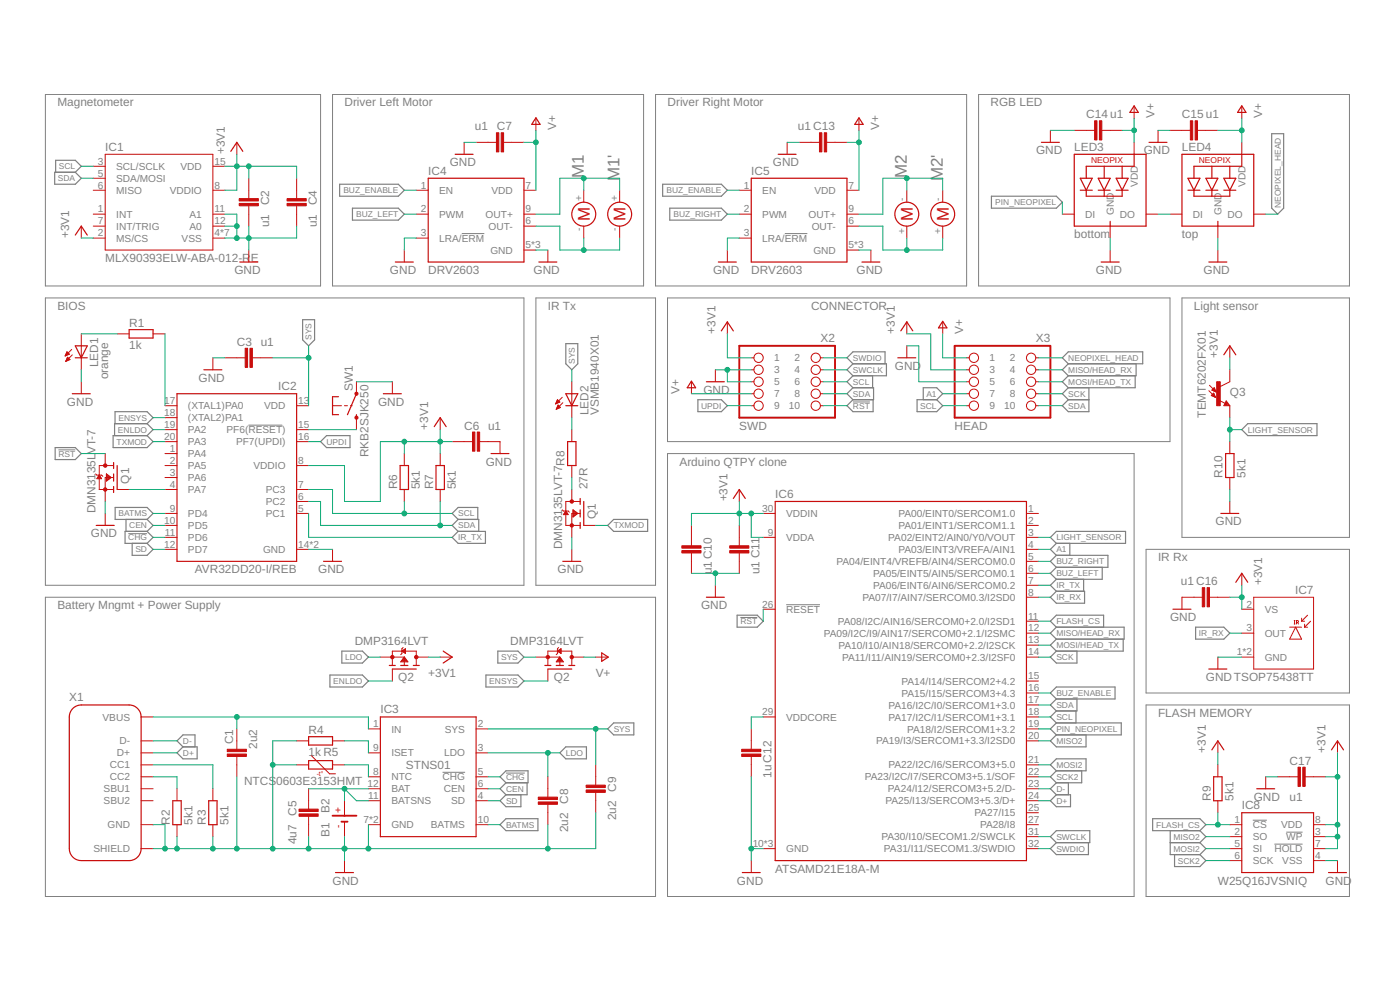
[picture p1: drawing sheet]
<svg xmlns="http://www.w3.org/2000/svg" width="1189mm" height="841mm" viewBox="0 0 1189 841" stroke-linecap="round" stroke-linejoin="round" font-family="sans-serif">
<g fill="none" stroke="#808080" stroke-width=".85">
<path d="M39 80h233v163h-233zM282 80h265v163h-265zM557 80h264v163h-264zM831 80h315v163h-315zM39 253h406v244h-406zM455 253h102v244h-102zM567 253h427v122h-427zM1004 253h142v203h-142zM724 341h15M50 382h14M567 385h396v376h-396zM109 453h16"/>
<path d="M973 466h173v122h-173zM39 507h518v254h-518zM629 524h14M973 598h173v163h-173zM430 656h16"/>
</g>
<path d="M392 198h19M666 198h20M211 361h29M668 513h28M376 655h19M1064 696h12M1082 716h24M1092 706h14" fill="none" stroke="#808080" stroke-width=".85" stroke-linecap="butt"/>
<g fill="none" stroke="#808080" stroke-width="1">
<path d="M1080 113h10v64l-5 5-5-5zM46 146h18l5 5-5 5h-18zM47 146v-10h17l5 5-5 5M288 156h50l5 5-5 6h-50zM563 156h50l5 5-5 6h-50zM299 177h39l5 5-5 5h-39zM569 177h44l5 5-5 5h-44zM842 167h55l5 5-5 5h-55zM257 271h10v17l-5 5-5-5zM480 292h11v17l-5 5-6-5zM907 299h63v10h-63l-5-5zM724 319l-5 5 5 5"/>
<path d="M724 309h29v10h-29M724 309l-5 5 5 5M724 309l-5-5 5-5h28v10M741 319v10M907 309l-5 5 5 5M907 319l-5 5 5 5M964 319v10h-57M965 309v10h-58M593 339h20l5 5-5 5h-20zM724 339l-5 5 5 5h17v-10M724 329h18v10h-18M724 329l-5 5 5 5"/>
<path d="M779 339h16l6 5-6 5h-16zM784 339v-10h11l6 5-6 5M907 339h18M907 329l-5 5 5 5M925 329v20h-18l-5-5 5-5M98 360v-11h27l5 5-5 6M125 360h-28v10M125 360l5 5-5 5M47 380h17l5 5-5 5h-17zM96 370h29l5 5-5 5h-29zM272 375l5-5h20v10h-20zM1055 365l5-5h58v10h-58z"/>
<path d="M98 431h27l5 5-5 5h-27zM107 441v10M125 451h-19v10h19M125 451l5 5-5 5M125 441l5 5-5 5M384 456l5-5h23v10h-23zM389 441h18v10M389 441l-5-5 5-5h17v10M389 441l-5 5 5 5M516 446l5-5h29v10h-29zM892 456l5-5h59v10h-59zM112 461v10h13l5-5-5-5"/>
<path d="M897 471h44v10h-44M897 471l-5 5 5 5M897 461l-5 5 5 5M908 461v10M897 492l-5 5 5 5M897 481l-5 6 5 5M920 492v10M936 481v11h-39M892 507l5-5h24v10h-24zM626 522h17l5 5-5 5h-17zM897 532h58v10h-58M897 532l-5-5 5-5h40v10"/>
<path d="M897 532l-5 5 5 5M1015 532h24l5 5-5 5h-24zM290 553h18l5 5-5 5h-18zM423 553h17l5 5-5 5h-17zM897 553l-5 5 5 5h18v-10M897 542l-5 5 5 6M954 542v11h-57M280 573h28l5 5-5 5h-28zM413 573h27l5 5-5 5h-27zM892 588l5-5h50v10h-50zM897 593l-5 5 5 5M915 593v10h-18"/>
<path d="M516 619l5-5h17v10h-17zM897 614h55v10h-55M897 603l-5 5 5 6M897 614l-5 5 5 5M914 603v11M155 634l-5-5 5-5h11v10M155 634h12v10h-12l-5-5zM475 639l5-5h18v10h-18zM897 624l-5 5 5 5h25v-10M425 659l5-5h18v10h-18zM892 649l5-5h25v10h-25zM897 654l-5 5 5 5"/>
<path d="M919 654v10h-22M430 674l-5 6 5 5h12v-11M430 664l-5 5 5 5M448 664v10h-18M897 674h12v11h-12l-5-5zM897 664l-5 5 5 5M907 664v10M425 700l5-5h27v10h-27zM979 695h40l5 5-5 5h-40zM892 710l5-5h28v10h-28zM897 715l-5 5 5 5h27v-10M994 715h25"/>
<path d="M994 705v20h25M1019 715l5 5-5 5M1019 705l5 5-5 5M997 725v10h22l5-5-5-5"/>
</g>
<g fill="none" stroke="#c90d0c" stroke-width=".85">
<path d="M963 90v10M1055 90v10M455 100v11M729 100v11M892 111v10M912 111h18M936 111h17M983 111v10M994 111h17M1017 111h17M89 131h92v81h-92zM201 121v10"/>
<path d="M394 121v10M404 121h18M428 121h17M668 121v10M679 121h17M702 121h17M963 121v10M1055 121v10M79 141h10M79 151h10M181 141h10M211 151v18"/>
<path d="M252 151v18M79 161h10M181 161h10M211 175v17M252 175v17M353 161h11M445 161h10M496 161v11M526 161v11M628 161h10M719 161h10M770 161v11"/>
<path d="M801 161v11M69 192v10M79 182h10M79 192h10M181 182h10M181 192h10M353 182h11M445 182h10M445 192h10M496 192v10M526 192v10M628 182h10"/>
<path d="M719 182h10M719 192h10M770 192v10M801 192v10M902 182h10M943 192v10M973 182h10M994 182h10M1034 192v10M1065 182h10M79 202h10M181 202h10"/>
<path d="M211 212v10M343 212v10M353 202h11M445 212h10M465 212v10M618 212v10M628 202h10M719 212h10M740 212v10M943 212v10M1034 212v10M618 273v10"/>
<path d="M770 273v10M801 273v10M56 300h2M56 299h2M57 299h.1M61 297l-6 5M69 283v31M100 283h10M130 283h10M770 293v11M1044 293v11M55 302h1"/>
<path d="M56 301h2M56 301h3M56 306h1M56 306h2M56 305h3M57 305h2M57 304h1M57 303h1M57 303l2 2-3 2zM59 301l-2-2-2 3M59 301l-4 1M61 301l-5 6"/>
<path d="M181 304v10M191 304h17M214 304h18M607 314v10M638 304h2M638 314h2M697 304h2M697 314h2M821 304h2M821 314h2M880 304h2M880 314h2"/>
<path d="M1044 314v10l-8 4M69 324v10M303 324v10M333 324v10M473 340h1M473 339h.1M473 339l-1 4M473 339l2 2-3 2M477 337l-5 6M486 324v30M587 324v10M638 334h2"/>
<path d="M638 324h2M697 334h2M697 324h2M821 334h2M821 324h2M880 334h2M880 324h2M1027 332l5 5M1027 327l6 6M1029 336l2-2 1 3zM1029 336h3M1029 335h2"/>
<path d="M1029 331l2-2 2 4zM1029 331h3M1030 331h2M1030 335h1M1030 330h2M1030 334h1M1030 336h2M1031 332h1M1031 329h.1M1032 337h.1M1032 332h1M1035 340l5 2"/>
<path d="M140 344h10M140 354h10M252 344h10M282 344h8M293 344h2M298 344h1M303 354v11M374 354v11M472 343h.1M472 342h1M472 342h3M473 341h2"/>
<path d="M473 347h1M473 340h2M473 346h2M473 346h3M473 345h2M474 344h1M474 344h.1M474 344l2 2-4 1zM478 342l-6 5M638 344h2M697 344h2M821 344h2"/>
<path d="M880 344h2M1041 340l3 4h-5zM1044 344v10M140 365h10M140 375h10M252 365h10M252 375h10M384 375h17M407 375h18v10M486 365v10M1044 375v10M89 385v10"/>
<path d="M96 395h-12v20h12M140 395h10M140 385h10M252 395h10M343 385v10M374 385v10M486 395v10M81 402l1 1h4l1 1M83 406h3M83 405h3M83 405h2M84 404h1"/>
<path d="M84 403h.1M84 403l2 3h-4zM90 406h3M90 406h4M90 405h4M90 405h3M90 404h3M90 403h2M90 402l4 3-4 3zM90 408h1M90 407h2M90 403h1"/>
<path d="M90 402h.1M96 405h-7v21M100 415h10M140 405h10M140 415h10M252 415h10M343 415v11M374 415v11M486 415v11M628 415v11M1044 405v10M89 436v10"/>
<path d="M140 436h10M252 436h10M252 426h10M477 433l1 1h5l1 1M479 436h3M480 435h1M480 434h1M480 434l3 3h-5zM487 436h3M487 436h4M487 435h3M487 435h2"/>
<path d="M487 434h1M487 433l4 3-4 3zM487 439h.1M487 438h1M487 437h1M487 437h2M487 433h1M487 433h.1M493 436h-7v20M493 426h-13v20h13M648 436h10M872 436h10"/>
<path d="M1044 426v10M140 456h10M140 446h10M496 446h10M587 446v17M628 446v17M648 456h10M872 456h10M872 446h10M140 466h10M252 466h10M282 466v10"/>
<path d="M486 466v10M587 469v18M628 469v18M872 466h10M872 476h10M607 497v10M872 497h10M872 487h10M1055 487v10M648 517h10M872 507h10M1021 507h-17v10"/>
<path d="M1027 507h17M1055 517h10M1065 507h50v61h-50zM872 537h10M872 527h10M1055 537h10M1095 532h10M1099 530h1M1099 527h1M1099 527v3M1100 532l5 10h-10zM1101 528h1v-1h-1v3"/>
<path d="M1102 528l1 2M1105 527h3M1105 525v2M1108 532h2M1108 530v2M1110 522l-5 5M1113 527l-5 5M323 558h20M341 553l3-2v4zM341 552h3M342 560h3M342 559h3"/>
<path d="M342 553h2M342 550l-1 1v4l-1 1M342 552h2M342 559h2M343 558h1M343 554h1M343 551h1M343 558v7M343 558l3 4h-6zM344 554h.1M344 551h.1M353 558h11"/>
<path d="M374 558h10M455 558h20M473 553l3-2v4zM473 552h3M474 560h3M474 559h3M474 553h2M474 552h2M474 550l-1 1v4l-1 1M475 559h1M475 558h1M475 554h1"/>
<path d="M475 551h1M475 558l3 4h-6zM475 558v7M476 554h.1M476 551h.1M486 558h10M506 558h10M872 558h10M872 547h10M1034 558v10M1055 558h10M333 565v-12h20v12"/>
<path d="M333 568v10M341 561h5M465 565v-12h21v12M465 568v10M473 561h5M872 578h10M872 598h10M872 588h10M120 608h10M201 619v17M313 619h10M404 619h10"/>
<path d="M638 619v17M648 608h10M872 619h10M872 608h10M120 639h10M120 629h10M252 629h10M282 629h11M313 639h10M404 639h10M872 629h10M1034 629v10"/>
<path d="M1136 629v10M120 659h10M120 649h10M201 642v17M252 649h10M265 641l15 16h5M282 649h11M313 659h10M404 659h10M465 659v18M506 649v17M638 642v17"/>
<path d="M872 659h10M872 649h10M1034 649v10M1075 659v10M1085 659h17M1108 659h18M120 680h10M120 669h10M150 669v11M181 669v11M262 669v18M293 680v12"/>
<path d="M313 680h10M313 669h10M404 680h10M404 669h10M506 672v18M872 680h10M872 669h10M1034 680v10M120 700h10M150 700v10M181 700v10M262 693v17"/>
<path d="M293 698v12M313 700h10M404 700h10M465 683v17M872 700h10M872 690h10M1044 700h11M1115 700h11M872 710h10M1044 710h11M1115 710h11M120 720h10"/>
<path d="M293 730v11M638 730v11M648 720h10M872 720h10M1044 720h11M1044 730h11M1115 720h11M1115 730h11M1136 730v11"/>
<circle cx="644" cy="314" r="4"/>
<circle cx="644" cy="304" r="4"/>
<circle cx="693" cy="304" r="4"/>
<circle cx="693" cy="314" r="4"/>
<circle cx="827" cy="304" r="4"/>
<circle cx="827" cy="314" r="4"/>
<circle cx="876" cy="304" r="4"/>
<circle cx="876" cy="314" r="4"/>
<circle cx="644" cy="334" r="4"/>
<circle cx="644" cy="324" r="4"/>
<circle cx="693" cy="334" r="4"/>
<circle cx="693" cy="324" r="4"/>
<circle cx="827" cy="334" r="4"/>
<circle cx="827" cy="324" r="4"/>
<circle cx="876" cy="324" r="4"/>
<circle cx="876" cy="334" r="4"/>
<circle cx="644" cy="344" r="4"/>
<circle cx="693" cy="344" r="4"/>
<circle cx="827" cy="344" r="4"/>
<circle cx="876" cy="344" r="4"/>
</g>
<g fill="none" stroke="#c90d0c" stroke-width="1">
<path d="M455 100l4 6h-7zM729 100l4 6h-7zM963 90l4 5h-7zM1055 90l3 5h-7zM196 128l5-7 5 7M387 131h15M661 131h15M884 121h16M912 131h61v61h-61zM963 131v10h-41v10M976 121h15M1004 131h61v61h-61z"/>
<path d="M1055 131v10h-41v10M364 151h81v71h-81zM638 151h81v71h-81zM917 151h11l-6 10zM933 151h10l-5 10zM938 141v10M948 151h10l-5 10zM953 141v10M1009 151h10l-5 10zM1024 151h10l-5 10zM1029 141v10M1039 151h10l-5 10z"/>
<path d="M1044 141v10M917 161h11M922 161v6h31v-6M933 161h10M938 161v6M948 161h10M1009 161h10M1014 161v6h30v-6M1024 161h10M1029 161v6M1039 161h10M64 200l5-8 5 8"/>
<path d="M943 188v4M1034 188v4M204 222h15M336 222h15M458 222h15M610 222h15M732 222h15M935 222h15M1027 222h15M110 280h20v7h-20zM801 273l3 5h-7zM64 293h10l-5 11z"/>
<path d="M613 281l5-8 5 8M765 281l5-8 5 8M64 304h10M173 314h15M762 304h16M1039 301l5-8 5 8M61 334h16M150 334h102v142h-102zM287 337h-5v15h5M303 334l-8 18M326 334h15M480 334h11l-5 10z"/>
<path d="M587 323l4 6h-7zM600 324h15M303 352v2M480 344h11M1041 342l1 1h-2l1-2 2 3h-3M369 362l5-8 5 8M482 375h7v20h-7zM96 393v5M100 395v20M340 395h7v20h-7zM370 395h7v20h-7zM417 385h15"/>
<path d="M1041 385h7v20h-7zM96 402v6M96 413v5M493 423v5M493 433v6M496 426v20M623 423l5-8 5 8M658 426h214v304h-214zM1037 436h15M82 446h15M493 443v5M275 476h15"/>
<path d="M478 476h15M1049 494l6-7 5 7M600 507h15M996 517h15M376 553l8 5-8 5M511 554l6 4-6 3zM331 565h5M333 568h20M340 565h6M351 565h5M463 565h5M465 568h21"/>
<path d="M472 565h6M483 565h5M1027 568h15M62 601l3-2 3-1h42a10 10 0 0 1 10 10v112a10 10 0 0 1-10 10h-41a10 10 0 0 1-10-10v-112v-3zM323 608h81v102h-81zM262 625h20v7h-20zM1029 636l5-7 5 7M1131 636l5-7 5 7M262 646h20v7h-20zM1031 659h7v21h-7zM147 680h7v20h-7zM177 680h7v20h-7z"/>
<path d="M1067 669h15M1055 690h60v51h-60zM285 741h15M630 741h16M1128 741h15"/>
<circle cx="496" cy="182" r="10"/>
<circle cx="526" cy="182" r="10"/>
<circle cx="770" cy="182" r="10"/>
<circle cx="801" cy="182" r="10"/>
</g>
<g fill="#c90d0c" stroke="#c90d0c" stroke-width=".85">
<circle cx="303" cy="334" r="1.3"/>
<circle cx="303" cy="354" r="1.3"/>
<circle cx="333" cy="558" r="1.4"/>
<circle cx="353" cy="558" r="1.4"/>
<circle cx="465" cy="558" r="1.4"/>
<circle cx="486" cy="558" r="1.4"/>
<circle cx="486" cy="446" r="1.4"/>
<circle cx="486" cy="426" r="1.4"/>
<circle cx="89" cy="415" r="1.4"/>
<circle cx="89" cy="395" r="1.4"/>
</g>
<g fill="#c90d0c" stroke="#c90d0c" stroke-width=".85">
<path d="M1033 324h3v20h-3z"/>
<path d="M696 113h2v16h-2z"/>
<path d="M700 113h2v16h-2z"/>
<path d="M422 113h2v16h-2z"/>
<path d="M426 113h2v16h-2z"/>
<path d="M1106 651h2v16h-2z"/>
<path d="M1102 651h2v16h-2z"/>
<path d="M254 691h16v2h-16z"/>
<path d="M254 687h16v2h-16z"/>
<path d="M193 640h16v2h-16z"/>
<path d="M193 636h16v2h-16z"/>
<path d="M457 681h16v2h-16z"/>
<path d="M457 677h16v2h-16z"/>
<path d="M498 670h16v2h-16z"/>
<path d="M498 666h16v2h-16z"/>
<path d="M405 367h2v16h-2z"/>
<path d="M401 367h2v16h-2z"/>
<path d="M620 467h16v2h-16z"/>
<path d="M620 463h16v2h-16z"/>
<path d="M579 467h16v2h-16z"/>
<path d="M579 463h16v2h-16z"/>
<path d="M630 640h16v2h-16z"/>
<path d="M630 636h16v2h-16z"/>
<path d="M203 173h16v2h-16z"/>
<path d="M203 169h16v2h-16z"/>
<path d="M244 173h16v2h-16z"/>
<path d="M244 169h16v2h-16z"/>
<path d="M1021 499h2v16h-2z"/>
<path d="M1025 499h2v16h-2z"/>
<path d="M1015 103h2v16h-2z"/>
<path d="M1011 103h2v16h-2z"/>
<path d="M212 296h2v16h-2z"/>
<path d="M208 296h2v16h-2z"/>
<path d="M934 103h2v16h-2z"/>
<path d="M930 103h2v16h-2z"/>
</g>
<path d="M628 293h81v61h-81zM811 293h81v61h-81zM282 692h21M290 697h5" fill="none" stroke="#c90d0c" stroke-width="1.6"/>
<g fill="none" stroke="#0dab76" stroke-width=".85">
<path d="M455 111v50M729 111v50M892 111h20M953 111h10M963 100v21M983 111h11M1034 111h21M1055 100v21M201 131v30h-10M394 121h10M445 121h10M668 121h11"/>
<path d="M719 121h10M69 141h10M69 151h10M191 141h61v10M211 141v10M496 151v10M770 151v10M343 161h10M526 161v-10h-51v31h-20M618 161h10M801 161v-10h-51v31h-21M902 172v10"/>
<path d="M191 182h10v20M191 192h10M211 192v20M252 192v10h-61M343 182h10M455 192h20v20h51v-10M618 182h10M729 192h21v20h51v-10M983 182h11M1075 182h10M69 202h10M353 202h-10v10"/>
<path d="M455 212h10M496 202v10M628 202h-10v10M729 212h11M770 202v10M943 202v10M1034 202v10M69 283h31M140 283v61M262 293v51M618 283v21h20M770 293h10v31h41"/>
<path d="M770 283h20v31h31M801 283v21h20M69 314v10M181 304h10M232 304h30M486 314v10M607 314h31M618 314v10h20M699 314h20M699 304h20M882 314h20M882 304h20"/>
<path d="M1044 304v10M303 324h30M587 334h51M699 324h20M699 334h20M801 334h20M882 324h20M882 334h20M130 354h10M486 354v11M618 344h20M699 344h20"/>
<path d="M801 344h20M882 344h20M1044 354v21M130 375h10M130 365h10M262 375h10M262 365h41M343 375v10M374 365v20M384 375h-61v51h-30v-31h-31M1044 365h11M69 385h20"/>
<path d="M110 415h30M262 415h20v21h102M486 405v10M1044 415v11M89 426v10M130 436h10M262 436v20h122M262 426h10v20h112M343 426v10M374 426v20M628 426v20M638 436v20h10"/>
<path d="M648 436h-61v10M130 456h10M130 446h10M486 456v10M506 446h10M882 456h10M130 466h10M262 466h20M882 466h10M882 476h10M587 487h41M607 487v10"/>
<path d="M882 487h10M882 497h10M1055 497v20M648 517v10M882 507h10M1044 507h11M882 537h10M882 527h10M1044 537h11M313 558h10M364 558h10M445 558h10"/>
<path d="M496 558h10M882 558h10M882 547h10M1034 558h21M313 578h20M445 578h20M882 598h10M882 588h10M130 608h183v11M201 608v11M414 619h102M506 619v30"/>
<path d="M648 608h-10v11M882 619h10M882 608h10M130 629h20M130 639h20M252 629h-20v91M293 629h20v10M414 639h61M465 639v20M882 629h10M1034 639v10M1136 639v81h-10"/>
<path d="M130 649h51v20M130 659h20v10M201 659v61M232 649h20M293 649h20v10M414 659h11M638 659v71M882 649h10M882 659h10M1075 659h10M1126 659h10M262 669h51"/>
<path d="M293 680v-11l10 11h10M414 669h11M414 680h11M882 669h10M882 680h10M130 700h10v20M313 700v20M414 700h11M465 700v20M506 690v30h-376M1024 700h20M1034 690v10"/>
<path d="M1126 700h10M150 710v10M181 710v10M262 710v10M293 710v20M882 710h10M1024 710h20M1126 710h10M638 720h10M882 720h10M1024 720h20M1024 730h20"/>
<path d="M1126 730h10"/>
</g>
<g fill="#0dab76" stroke="#0dab76" stroke-width=".85">
<circle cx="140" cy="720" r="2"/>
<circle cx="232" cy="649" r="2"/>
<circle cx="232" cy="720" r="2"/>
<circle cx="293" cy="720" r="2"/>
<circle cx="313" cy="720" r="2"/>
<circle cx="262" cy="720" r="2"/>
<circle cx="201" cy="720" r="2"/>
<circle cx="465" cy="720" r="2"/>
<circle cx="150" cy="720" r="2"/>
<circle cx="181" cy="720" r="2"/>
<circle cx="607" cy="487" r="2"/>
<circle cx="638" cy="720" r="2"/>
<circle cx="618" cy="314" r="2"/>
<circle cx="211" cy="202" r="2"/>
<circle cx="201" cy="202" r="2"/>
<circle cx="201" cy="192" r="2"/>
<circle cx="293" cy="669" r="2"/>
<circle cx="506" cy="619" r="2"/>
<circle cx="262" cy="304" r="2"/>
<circle cx="465" cy="639" r="2"/>
<circle cx="201" cy="608" r="2"/>
<circle cx="638" cy="436" r="2"/>
<circle cx="628" cy="436" r="2"/>
<circle cx="201" cy="141" r="2"/>
<circle cx="211" cy="141" r="2"/>
<circle cx="1136" cy="659" r="2"/>
<circle cx="1136" cy="710" r="2"/>
<circle cx="1136" cy="700" r="2"/>
<circle cx="1055" cy="507" r="2"/>
<circle cx="374" cy="375" r="2"/>
<circle cx="343" cy="375" r="2"/>
<circle cx="343" cy="436" r="2"/>
<circle cx="374" cy="446" r="2"/>
<circle cx="729" cy="121" r="2"/>
<circle cx="1055" cy="111" r="2"/>
<circle cx="455" cy="121" r="2"/>
<circle cx="963" cy="111" r="2"/>
<circle cx="1044" cy="365" r="2"/>
<circle cx="770" cy="212" r="2"/>
<circle cx="770" cy="151" r="2"/>
<circle cx="1034" cy="700" r="2"/>
<circle cx="496" cy="212" r="2"/>
<circle cx="496" cy="151" r="2"/>
</g>
<g font-size="14.4" fill="#808080">
<text x="496" y="151" transform="rotate(-90 496 151)">M1</text>
<text x="526" y="154" transform="rotate(-90 526 154)">M1'</text>
<text x="770" y="151" transform="rotate(-90 770 151)">M2</text>
<text x="801" y="154" transform="rotate(-90 801 154)">M2'</text>
</g>
<g font-size="14.4" fill="#c90d0c">
<text x="501" y="188" transform="rotate(-90 501 188)">M</text>
<text x="531" y="188" transform="rotate(-90 531 188)">M</text>
<text x="775" y="188" transform="rotate(-90 775 188)">M</text>
<text x="806" y="188" transform="rotate(-90 806 188)">M</text>
</g>
<g font-size="10.1" fill="#808080">
<text x="49" y="90">Magnetometer</text>
<text x="293" y="90">Driver Left Motor</text>
<text x="567" y="90">Driver Right Motor</text>
<text x="841" y="90">RGB LED</text>
<text x="922" y="100">C14 u1</text>
<text x="980" y="100" transform="rotate(-90 980 100)">V+</text>
<text x="1004" y="100">C15 u1</text>
<text x="1072" y="100" transform="rotate(-90 1072 100)">V+</text>
<text x="403" y="111">u1</text>
<text x="422" y="111">C7</text>
<text x="472" y="111" transform="rotate(-90 472 111)">V+</text>
<text x="678" y="111">u1 C13</text>
<text x="747" y="111" transform="rotate(-90 747 111)">V+</text>
<text x="89" y="128">IC1</text>
<text x="191" y="131" transform="rotate(-90 191 131)">+3V1</text>
<text x="880" y="131">GND</text>
<text x="912" y="128">LED3</text>
<text x="971" y="131">GND</text>
<text x="1004" y="128">LED4</text>
<text x="382" y="141">GND</text>
<text x="656" y="141">GND</text>
<text x="364" y="148">IC4</text>
<text x="638" y="148">IC5</text>
<text x="229" y="174" transform="rotate(-90 229 174)">C2</text>
<text x="269" y="174" transform="rotate(-90 269 174)">C4</text>
<text x="229" y="193" transform="rotate(-90 229 193)">u1</text>
<text x="269" y="193" transform="rotate(-90 269 193)">u1</text>
<text x="59" y="202" transform="rotate(-90 59 202)">+3V1</text>
<text x="912" y="202">bottom</text>
<text x="1004" y="202">top</text>
<text x="89" y="222">MLX90393ELW-ABA-012-RE</text>
<text x="199" y="233">GND</text>
<text x="331" y="233">GND</text>
<text x="364" y="233">DRV2603</text>
<text x="453" y="233">GND</text>
<text x="605" y="233">GND</text>
<text x="638" y="233">DRV2603</text>
<text x="727" y="233">GND</text>
<text x="931" y="233">GND</text>
<text x="1022" y="233">GND</text>
<text x="49" y="263">BIOS</text>
<text x="465" y="263">IR Tx</text>
<text x="689" y="263">CONNECTOR</text>
<text x="1014" y="263">Light sensor</text>
<text x="110" y="277">R1</text>
<text x="607" y="283" transform="rotate(-90 607 283)">+3V1</text>
<text x="760" y="283" transform="rotate(-90 760 283)">+3V1</text>
<text x="818" y="283" transform="rotate(-90 818 283)">V+</text>
<text x="201" y="294">C3</text>
<text x="221" y="294">u1</text>
<text x="697" y="290">X2</text>
<text x="880" y="290">X3</text>
<text x="110" y="297">1k</text>
<text x="1034" y="304" transform="rotate(-90 1034 304)">+3V1</text>
<text x="83" y="312" transform="rotate(-90 83 312)">LED1</text>
<text x="760" y="314">GND</text>
<text x="92" y="322" transform="rotate(-90 92 322)">orange</text>
<text x="169" y="324">GND</text>
<text x="236" y="331">IC2</text>
<text x="300" y="332" transform="rotate(-90 300 332)">SW1</text>
<text x="577" y="334" transform="rotate(-90 577 334)">V+</text>
<text x="597" y="334">GND</text>
<text x="1044" y="336">Q3</text>
<text x="57" y="344">GND</text>
<text x="321" y="344">GND</text>
<text x="500" y="352" transform="rotate(-90 500 352)">LED2</text>
<text x="508" y="352" transform="rotate(-90 508 352)">VSMB1940X01</text>
<text x="1024" y="354" transform="rotate(-90 1024 354)">TEMT6202FX01</text>
<text x="364" y="365" transform="rotate(-90 364 365)">+3V1</text>
<text x="394" y="365">C6</text>
<text x="414" y="365">u1</text>
<text x="628" y="365">SWD</text>
<text x="811" y="365">HEAD</text>
<text x="313" y="388" transform="rotate(-90 313 388)">RKB2SJK250</text>
<text x="412" y="395">GND</text>
<text x="577" y="395">Arduino QTPY clone</text>
<text x="1038" y="405" transform="rotate(-90 1038 405)">R10</text>
<text x="1058" y="405" transform="rotate(-90 1058 405)">5k1</text>
<text x="110" y="410" transform="rotate(-90 110 410)">Q1</text>
<text x="337" y="415" transform="rotate(-90 337 415)">R6</text>
<text x="357" y="415" transform="rotate(-90 357 415)">5k1</text>
<text x="368" y="415" transform="rotate(-90 368 415)">R7</text>
<text x="387" y="415" transform="rotate(-90 387 415)">5k1</text>
<text x="499" y="415" transform="rotate(-90 499 415)">27R</text>
<text x="618" y="426" transform="rotate(-90 618 426)">+3V1</text>
<text x="658" y="423">IC6</text>
<text x="81" y="436" transform="rotate(-90 81 436)">DMN3135LVT-7</text>
<text x="506" y="441" transform="rotate(-90 506 441)">Q1</text>
<text x="1032" y="446">GND</text>
<text x="77" y="456">GND</text>
<text x="477" y="466" transform="rotate(-90 477 466)">DMN3135LVT-7R8</text>
<text x="983" y="476">IR Rx</text>
<text x="165" y="487">AVR32DD20-I/REB</text>
<text x="270" y="487">GND</text>
<text x="473" y="487">GND</text>
<text x="604" y="488" transform="rotate(-90 604 488)">u1 C10</text>
<text x="645" y="488" transform="rotate(-90 645 488)">u1 C11</text>
<text x="1003" y="497">u1 C16</text>
<text x="1072" y="497" transform="rotate(-90 1072 497)">+3V1</text>
<text x="1100" y="504">IC7</text>
<text x="49" y="517">Battery Mngmt + Power Supply</text>
<text x="595" y="517">GND</text>
<text x="994" y="527">GND</text>
<text x="301" y="547">DMP3164LVT</text>
<text x="433" y="547">DMP3164LVT</text>
<text x="364" y="575">+3V1</text>
<text x="506" y="575">V+</text>
<text x="338" y="578">Q2</text>
<text x="470" y="578">Q2</text>
<text x="1024" y="578">GNDTSOP75438TT</text>
<text x="59" y="595">X1</text>
<text x="323" y="605">IC3</text>
<text x="983" y="608">FLASH MEMORY</text>
<text x="262" y="623">R4</text>
<text x="198" y="631" transform="rotate(-90 198 631)">C1</text>
<text x="218" y="635" transform="rotate(-90 218 635)">2u2</text>
<text x="262" y="642">1k R5</text>
<text x="1024" y="639" transform="rotate(-90 1024 639)">+3V1</text>
<text x="1126" y="639" transform="rotate(-90 1126 639)">+3V1</text>
<text x="345" y="653">STNS01</text>
<text x="1095" y="649">C17</text>
<text x="655" y="660" transform="rotate(-90 655 660)">1u C12</text>
<text x="207" y="666">NTCS</text>
<text x="235" y="666">0603E3153HMT</text>
<text x="523" y="672" transform="rotate(-90 523 672)">C9</text>
<text x="483" y="682" transform="rotate(-90 483 682)">C8</text>
<text x="1028" y="680" transform="rotate(-90 1028 680)">R9</text>
<text x="1047" y="680" transform="rotate(-90 1047 680)">5k1</text>
<text x="1065" y="680">GND</text>
<text x="1095" y="680">u1</text>
<text x="280" y="690" transform="rotate(-90 280 690)">B2</text>
<text x="1055" y="687">IC8</text>
<text x="252" y="692" transform="rotate(-90 252 692)">C5</text>
<text x="144" y="700" transform="rotate(-90 144 700)">R2</text>
<text x="164" y="700" transform="rotate(-90 164 700)">5k1</text>
<text x="175" y="700" transform="rotate(-90 175 700)">R3</text>
<text x="194" y="700" transform="rotate(-90 194 700)">5k1</text>
<text x="523" y="696" transform="rotate(-90 523 696)">2u2</text>
<text x="483" y="706" transform="rotate(-90 483 706)">2u2</text>
<text x="280" y="710" transform="rotate(-90 280 710)">B1</text>
<text x="252" y="717" transform="rotate(-90 252 717)">4u7</text>
<text x="658" y="741">ATSAMD21E18A-M</text>
<text x="282" y="751">GND</text>
<text x="626" y="751">GND</text>
<text x="1034" y="751">W25Q16JVSNIQ</text>
<text x="1126" y="751">GND</text>
</g>
<g font-size="8.6" fill="#808080">
<text x="83" y="140">3</text>
<text x="182" y="140">15</text>
<text x="83" y="150">5</text>
<text x="99" y="144">SCL/SCLK</text>
<text x="153" y="144">VDD</text>
<text x="99" y="154">SDA/MOSI</text>
<text x="83" y="160">6</text>
<text x="182" y="160">8</text>
<text x="357" y="160">1</text>
<text x="446" y="160">7</text>
<text x="632" y="160">1</text>
<text x="721" y="160">7</text>
<text x="966" y="158" transform="rotate(-90 966 158)">VDD</text>
<text x="1058" y="158" transform="rotate(-90 1058 158)">VDD</text>
<text x="99" y="164">MISO</text>
<text x="144" y="164">VDDIO</text>
<text x="373" y="164">EN</text>
<text x="417" y="164">VDD</text>
<text x="647" y="164">EN</text>
<text x="692" y="164">VDD</text>
<text x="494" y="170" transform="rotate(-90 494 170)">+</text>
<text x="525" y="170" transform="rotate(-90 525 170)">+</text>
<text x="769" y="170" transform="rotate(-90 769 170)">-</text>
<text x="799" y="170" transform="rotate(-90 799 170)">-</text>
<text x="83" y="180">1</text>
<text x="99" y="185">INT</text>
<text x="161" y="185">A1</text>
<text x="182" y="180">11</text>
<text x="357" y="180">2</text>
<text x="373" y="185">PWM</text>
<text x="412" y="185">OUT+</text>
<text x="446" y="180">9</text>
<text x="632" y="180">2</text>
<text x="647" y="185">PWM</text>
<text x="687" y="185">OUT+</text>
<text x="721" y="180">9</text>
<text x="922" y="185">DI</text>
<text x="946" y="183" transform="rotate(-90 946 183)">GND</text>
<text x="951" y="185">DO</text>
<text x="1013" y="185">DI</text>
<text x="1037" y="183" transform="rotate(-90 1037 183)">GND</text>
<text x="1042" y="185">DO</text>
<text x="83" y="190">7</text>
<text x="182" y="190">12</text>
<text x="446" y="190">6</text>
<text x="721" y="190">6</text>
<text x="99" y="195">INT/TRIG</text>
<text x="161" y="195">A0</text>
<text x="415" y="195">OUT-</text>
<text x="494" y="196" transform="rotate(-90 494 196)">-</text>
<text x="525" y="196" transform="rotate(-90 525 196)">-</text>
<text x="689" y="195">OUT-</text>
<text x="83" y="201">2</text>
<text x="182" y="201">4*7</text>
<text x="357" y="201">3</text>
<text x="632" y="201">3</text>
<text x="769" y="198" transform="rotate(-90 769 198)">+</text>
<text x="799" y="198" transform="rotate(-90 799 198)">+</text>
<text x="99" y="205">MS/CS</text>
<text x="154" y="205">VSS</text>
<text x="373" y="205">LRA/ERM</text>
<text x="647" y="205">LRA/ERM</text>
<text x="416" y="215">GND</text>
<text x="446" y="211">5*3</text>
<text x="691" y="215">GND</text>
<text x="721" y="211">5*3</text>
<text x="657" y="307">1</text>
<text x="675" y="307">2</text>
<text x="840" y="307">1</text>
<text x="858" y="307">2</text>
<text x="657" y="317">3</text>
<text x="675" y="317">4</text>
<text x="840" y="317">3</text>
<text x="858" y="317">4</text>
<text x="657" y="327">5</text>
<text x="675" y="327">6</text>
<text x="840" y="327">5</text>
<text x="858" y="327">6</text>
<text x="657" y="337">7</text>
<text x="675" y="337">8</text>
<text x="840" y="337">7</text>
<text x="858" y="337">8</text>
<text x="139" y="343">17</text>
<text x="160" y="347">(XTAL1)PA0</text>
<text x="224" y="347">VDD</text>
<text x="253" y="343">13</text>
<text x="657" y="347">9</text>
<text x="670" y="347">10</text>
<text x="840" y="347">9</text>
<text x="853" y="347">10</text>
<text x="139" y="353">18</text>
<text x="160" y="358">(XTAL2)PA1</text>
<text x="139" y="363">19</text>
<text x="253" y="363">15</text>
<text x="160" y="368">PA2</text>
<text x="192" y="368">PF6(RESET)</text>
<text x="139" y="373">20</text>
<text x="160" y="378">PA3</text>
<text x="200" y="378">PF7(UPDI)</text>
<text x="253" y="373">16</text>
<text x="144" y="384">1</text>
<text x="160" y="388">PA4</text>
<text x="144" y="394">2</text>
<text x="253" y="394">8</text>
<text x="160" y="398">PA5</text>
<text x="215" y="398">VDDIO</text>
<text x="144" y="404">3</text>
<text x="144" y="414">4</text>
<text x="160" y="408">PA6</text>
<text x="253" y="414">7</text>
<text x="160" y="418">PA7</text>
<text x="226" y="418">PC3</text>
<text x="253" y="424">6</text>
<text x="226" y="429">PC2</text>
<text x="144" y="434">9</text>
<text x="253" y="434">5</text>
<text x="647" y="434">30</text>
<text x="873" y="434">1</text>
<text x="160" y="439">PD4</text>
<text x="226" y="439">PC1</text>
<text x="668" y="439">VDDIN</text>
<text x="763" y="439">PA00/EINT0/SERCOM1.0</text>
<text x="139" y="444">10</text>
<text x="160" y="449">PD5</text>
<text x="763" y="449">PA01/EINT1/SERCOM1.1</text>
<text x="873" y="444">2</text>
<text x="140" y="455">11</text>
<text x="652" y="455">9</text>
<text x="873" y="455">3</text>
<text x="160" y="459">PD6</text>
<text x="668" y="459">VDDA</text>
<text x="754" y="459">PA02/EINT2/AIN0/Y0/VOUT</text>
<text x="139" y="465">12</text>
<text x="253" y="465">14*2</text>
<text x="873" y="465">4</text>
<text x="160" y="469">PD7</text>
<text x="223" y="469">GND</text>
<text x="763" y="469">PA03/EINT3/VREFA/AIN1</text>
<text x="710" y="479">PA04/EINT4/VREFB/AIN4/SERCOM0.0</text>
<text x="873" y="475">5</text>
<text x="873" y="485">6</text>
<text x="741" y="490">PA05/EINT5/AIN5/SERCOM0.1</text>
<text x="873" y="495">7</text>
<text x="741" y="500">PA06/EINT6/AIN6/SERCOM0.2</text>
<text x="732" y="510">PA07/I7/AIN7/SERCOM0.3/I2SD0</text>
<text x="873" y="505">8</text>
<text x="647" y="516">26</text>
<text x="1058" y="516">2</text>
<text x="668" y="520">RESET</text>
<text x="1074" y="520">VS</text>
<text x="873" y="526">11</text>
<text x="711" y="530">PA08/I2C/AIN16/SERCOM0+2.0/I2SD1</text>
<text x="873" y="536">12</text>
<text x="1058" y="536">3</text>
<text x="700" y="540">PA09/I2C/I9/AIN17/SERCOM0+2.1/I2SMC</text>
<text x="1074" y="540">OUT</text>
<text x="712" y="551">PA10/I10/AIN18/SERCOM0+2.2/I2SCK</text>
<text x="873" y="546">13</text>
<text x="873" y="556">14</text>
<text x="1050" y="556">1*2</text>
<text x="715" y="561">PA11/I11/AIN19/SERCOM0+2.3/I2SF0</text>
<text x="1074" y="561">GND</text>
<text x="766" y="581">PA14/I14/SERCOM2+4.2</text>
<text x="873" y="577">15</text>
<text x="873" y="587">16</text>
<text x="766" y="591">PA15/I15/SERCOM3+4.3</text>
<text x="873" y="597">17</text>
<text x="755" y="601">PA16/I2C/I0/SERCOM1+3.0</text>
<text x="87" y="611">VBUS</text>
<text x="647" y="607">29</text>
<text x="668" y="611">VDDCORE</text>
<text x="755" y="611">PA17/I2C/I1/SERCOM1+3.1</text>
<text x="873" y="607">18</text>
<text x="317" y="617">1</text>
<text x="406" y="617">2</text>
<text x="873" y="617">19</text>
<text x="332" y="622">IN</text>
<text x="378" y="622">SYS</text>
<text x="770" y="622">PA18/I2/SERCOM1+3.2</text>
<text x="873" y="627">20</text>
<text x="101" y="632">D-</text>
<text x="744" y="632">PA19/I3/SERCOM1+3.3/I2SD0</text>
<text x="99" y="642">D+</text>
<text x="317" y="637">9</text>
<text x="332" y="642">ISET</text>
<text x="377" y="642">LDO</text>
<text x="406" y="637">3</text>
<text x="873" y="648">21</text>
<text x="93" y="652">CC1</text>
<text x="755" y="652">PA22/I2C/I6/SERCOM3+5.0</text>
<text x="317" y="658">8</text>
<text x="406" y="658">5</text>
<text x="873" y="658">22</text>
<text x="93" y="662">CC2</text>
<text x="332" y="662">NTC</text>
<text x="376" y="662">CHG</text>
<text x="734" y="662">PA23/I2C/I7/SERCOM3+5.1/SOF</text>
<text x="312" y="668">12</text>
<text x="406" y="668">6</text>
<text x="873" y="668">23</text>
<text x="88" y="672">SBU1</text>
<text x="332" y="672">BAT</text>
<text x="377" y="672">CEN</text>
<text x="754" y="672">PA24/I12/SERCOM3+5.2/D-</text>
<text x="88" y="683">SBU2</text>
<text x="313" y="678">11</text>
<text x="332" y="683">BATSNS</text>
<text x="383" y="683">SD</text>
<text x="406" y="678">4</text>
<text x="752" y="683">PA25/I13/SERCOM3+5.3/D+</text>
<text x="873" y="678">24</text>
<text x="873" y="688">25</text>
<text x="828" y="693">PA27/I15</text>
<text x="309" y="698">7*2</text>
<text x="406" y="698">10</text>
<text x="873" y="698">27</text>
<text x="1048" y="698">1</text>
<text x="1117" y="698">8</text>
<text x="91" y="703">GND</text>
<text x="332" y="703">GND</text>
<text x="366" y="703">BATMS</text>
<text x="832" y="703">PA28/I8</text>
<text x="1064" y="703">CS</text>
<text x="1088" y="703">VDD</text>
<text x="749" y="713">PA30/I10/SECOM1.2/SWCLK</text>
<text x="873" y="709">31</text>
<text x="1048" y="709">2</text>
<text x="1064" y="713">SO</text>
<text x="1092" y="713">WP</text>
<text x="1117" y="709">3</text>
<text x="639" y="719">10*3</text>
<text x="873" y="719">32</text>
<text x="1048" y="719">5</text>
<text x="1117" y="719">7</text>
<text x="79" y="723">SHIELD</text>
<text x="668" y="723">GND</text>
<text x="751" y="723">PA31/I11/SECOM1.3/SWDIO</text>
<text x="1064" y="723">SI</text>
<text x="1082" y="723">HOLD</text>
<text x="1048" y="729">6</text>
<text x="1117" y="729">4</text>
<text x="1064" y="733">SCK</text>
<text x="1089" y="733">VSS</text>
</g>
<g font-size="8.6" fill="#c90d0c">
<text x="290" y="690" transform="rotate(-90 290 690)">+</text>
<text x="290" y="702" transform="rotate(-90 290 702)">-</text>
</g>
<g font-size="7.2" fill="#808080">
<text x="50" y="144">SCL</text>
<text x="49" y="154">SDA</text>
<text x="292" y="164">BUZ_ENABLE</text>
<text x="566" y="164">BUZ_ENABLE</text>
<text x="845" y="174">PIN_NEOPIXEL</text>
<text x="1088" y="177" transform="rotate(-90 1088 177)">NEOPIXEL_HEAD</text>
<text x="302" y="184">BUZ_LEFT</text>
<text x="572" y="184">BUZ_RIGHT</text>
<text x="265" y="288" transform="rotate(-90 265 288)">SYS</text>
<text x="488" y="309" transform="rotate(-90 488 309)">SYS</text>
<text x="724" y="306">SWDIO</text>
<text x="907" y="306">NEOPIXEL_HEAD</text>
<text x="724" y="316">SWCLK</text>
<text x="907" y="316">MISO/HEAD_RX</text>
<text x="724" y="327">SCL</text>
<text x="907" y="327">MOSI/HEAD_TX</text>
<text x="724" y="337">SDA</text>
<text x="787" y="337">A1</text>
<text x="907" y="337">SCK</text>
<text x="595" y="347">UPDI</text>
<text x="724" y="347">RST</text>
<text x="781" y="347">SCL</text>
<text x="907" y="347">SDA</text>
<text x="101" y="357">ENSYS</text>
<text x="100" y="367">ENLDO</text>
<text x="1060" y="367">LIGHT_SENSOR</text>
<text x="99" y="377">TXMOD</text>
<text x="277" y="377">UPDI</text>
<text x="50" y="387">RST</text>
<text x="101" y="438">BATMS</text>
<text x="389" y="438">SCL</text>
<text x="110" y="448">CEN</text>
<text x="389" y="448">SDA</text>
<text x="521" y="448">TXMOD</text>
<text x="109" y="459">CHG</text>
<text x="389" y="459">IR_TX</text>
<text x="897" y="459">LIGHT_SENSOR</text>
<text x="115" y="469">SD</text>
<text x="897" y="469">A1</text>
<text x="897" y="479">BUZ_RIGHT</text>
<text x="897" y="489">BUZ_LEFT</text>
<text x="897" y="499">IR_TX</text>
<text x="897" y="509">IR_RX</text>
<text x="629" y="530">RST</text>
<text x="897" y="530">FLASH_CS</text>
<text x="897" y="540">MISO/HEAD_RX</text>
<text x="1018" y="540">IR_RX</text>
<text x="897" y="550">MOSI/HEAD_TX</text>
<text x="293" y="560">LDO</text>
<text x="425" y="560">SYS</text>
<text x="897" y="560">SCK</text>
<text x="283" y="581">ENLDO</text>
<text x="416" y="581">ENSYS</text>
<text x="897" y="591">BUZ_ENABLE</text>
<text x="897" y="601">SDA</text>
<text x="897" y="611">SCL</text>
<text x="521" y="621">SYS</text>
<text x="897" y="621">PIN_NEOPIXEL</text>
<text x="155" y="631">D-</text>
<text x="897" y="631">MISO2</text>
<text x="155" y="641">D+</text>
<text x="480" y="641">LDO</text>
<text x="897" y="652">MOSI2</text>
<text x="430" y="662">CHG</text>
<text x="897" y="662">SCK2</text>
<text x="430" y="672">CEN</text>
<text x="897" y="672">D-</text>
<text x="430" y="682">SD</text>
<text x="897" y="682">D+</text>
<text x="430" y="702">BATMS</text>
<text x="982" y="702">FLASH_CS</text>
<text x="897" y="713">SWCLK</text>
<text x="997" y="713">MISO2</text>
<text x="897" y="723">SWDIO</text>
<text x="997" y="723">MOSI2</text>
<text x="1000" y="733">SCK2</text>
</g>
<g font-size="7.2" fill="#c90d0c">
<text x="926" y="138">NEOPIX</text>
<text x="1018" y="138">NEOPIX</text>
</g>
<text font-size="5.7" fill="#c90d0c" x="269" y="658">-t°</text>
</svg>
